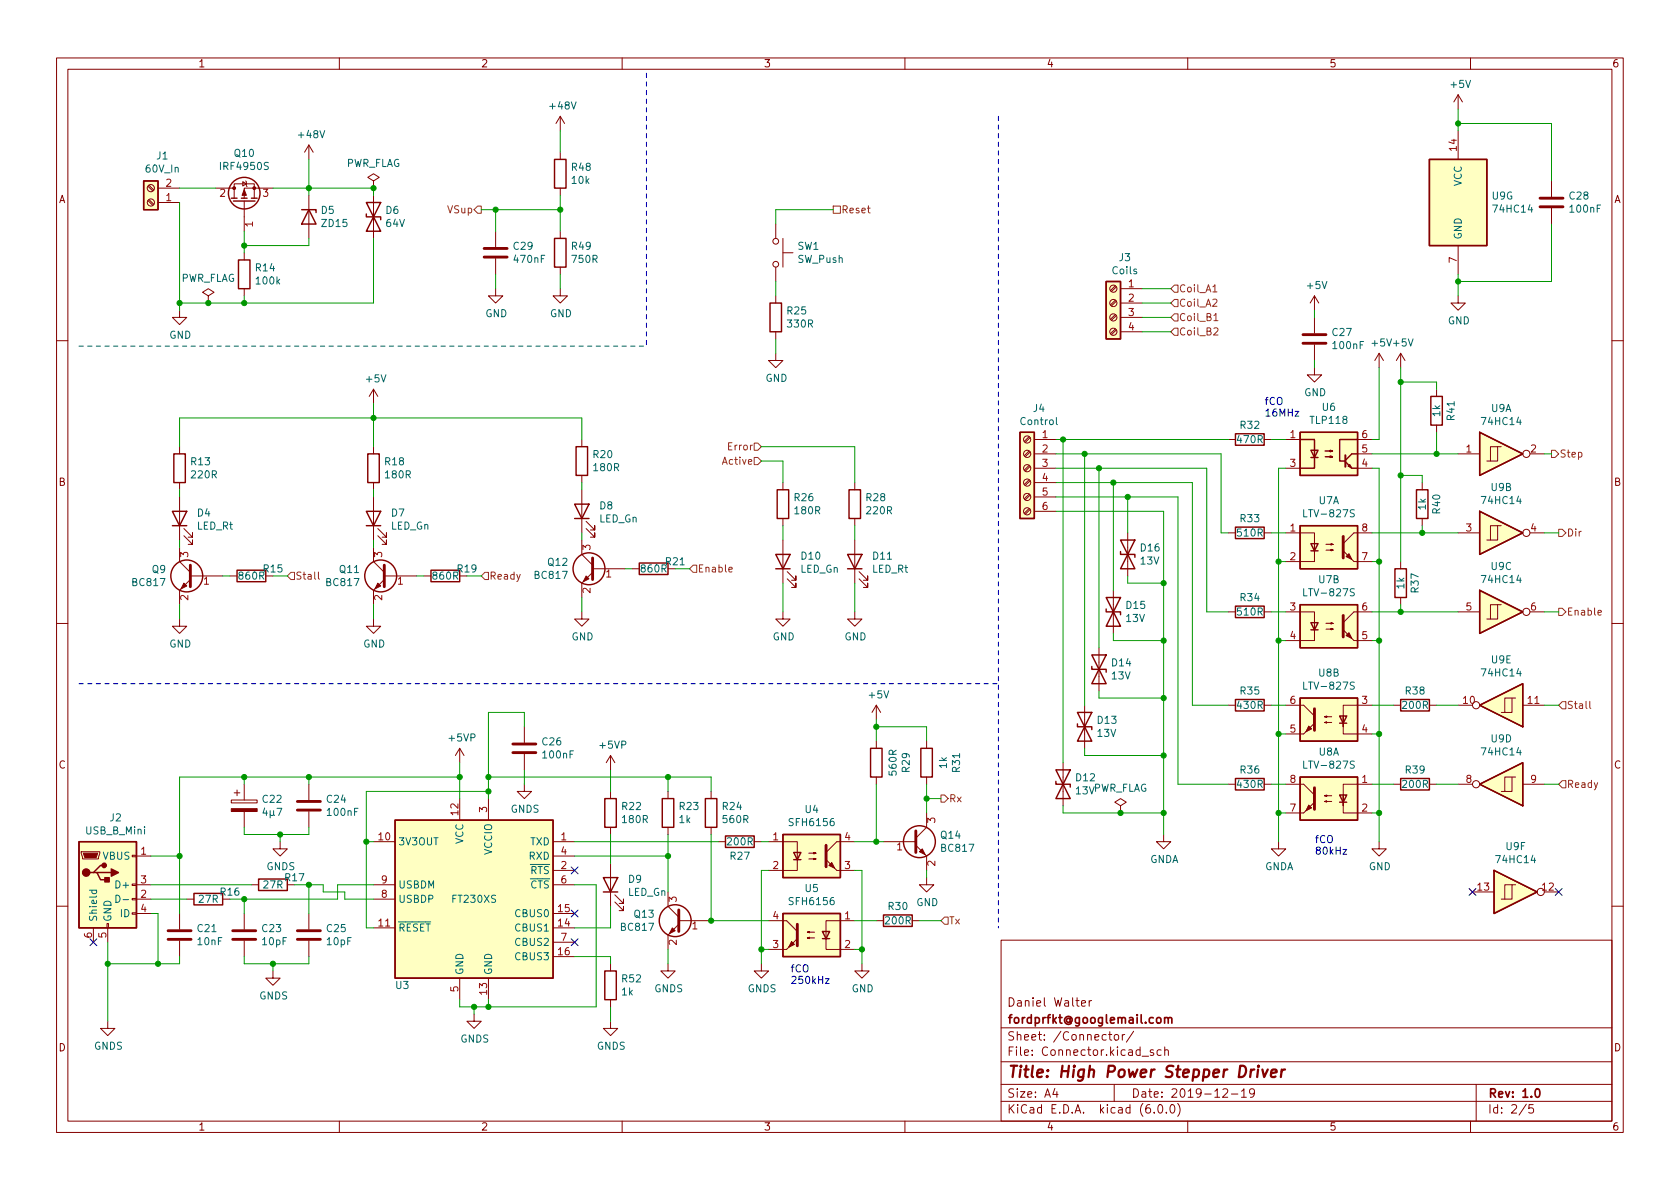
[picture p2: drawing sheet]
<svg xmlns="http://www.w3.org/2000/svg" width="297mm" height="210mm" viewBox="0 0 297 210" stroke-linecap="round" stroke-linejoin="round" font-family="sans-serif">
<g fill="none" stroke="#840000" stroke-width=".18">
<path d="M10 10.2h277v190.1h-277zM12 12.2h273v186.1h-273zM60 10.2v2M110 10.2v2M160 10.2v2M210 10.2v2M257.8 16.8l-.8 1.2M257.8 16.8v2.5M257.8 16.8l.8 1.2M260 10.2v2M26.2 32.9l.8 .9M26.2 35.5l.8 .8"/>
<path d="M26.3 32.8l.9 .8M26.3 35.3l.9 .8M27.9 35.8h3.8M27.9 33.3h3.8M38.1 33.3h3.3M41.4 35v-2.5h3.6v2.5M42.9 32.1l.7 .4-.7 .4zM43.2 35.6v5.3M43.4 32l.2 .1v.8l.1 .1M48.3 33.3h-5.1v1.7M54.6 25.6v2.6M54.6 34.5v7.7"/>
<path d="M54.6 25.6l-.8 1.3M54.6 25.6l.8 1.3M66 32l1.1-.6-1.1-.7-1 .7 1 .6v1.3M66 33.3h.1M66 34.5v7.7M99.1 20.6v2.5M99.1 26.9v1.3M99.1 33.3v1.2M99.1 20.6l-.8 1.2M99.1 20.6l.7 1.2M137.2 39.6v2.6M257.8 23.1v5.1"/>
<path d="M274.3 32v2.8M274.3 36.8v2.8M31.7 54.9v1.2h1.3l-1.3 1.3-1.2-1.3h1.2M36.8 52.3l1-.6-1-.7-1 .7 1 .6v1.3M36.8 53.6h.1M43.2 44.7v1.3M43.2 51v1.3M87.6 51v1.3h1.3l-1.3 1.3-1.2-1.3h1.2M87.6 40.9v2.8M87.6 45.7v2.8M99.1 51v1.3h1.2l-1.2 1.3-1.3-1.3h1.3M99.1 40.9v1.3"/>
<path d="M99.1 47.2v1.3M137.2 47.2v2.6M137.2 52.3v1.3M137.2 58.7v1.2M138.4 42.2v5M138.4 44.7h1.8M197.2 58.2l-.9 .8M197.2 55.6l-.9 .9M197.2 53.1l-.9 .8M197.2 50.5l-.9 .9M197.4 58.3l-.9 .9M197.4 55.8l-.9 .8"/>
<path d="M197.4 53.3l-.9 .8M197.4 50.7l-.9 .9M198.1 51h3.8M198.1 53.6h3.8M198.1 56.1h3.8M198.1 58.7h3.8M232.4 52.3l-.8 1.3M232.4 52.3v2.6M232.4 56.1v2.8M232.4 52.3l.8 1.3M257.8 52.3v1.3h1.3l-1.3 1.3-1.3-1.3h1.3M257.8 43.4v5.1"/>
<path d="M10 60.2h2M31.7 79v1.3M66 68.8l-.7 1.3M66 68.8v2.6M66 79v1.3M66 68.8l.8 1.3M102.9 77.7v1.3M137.2 62.5v1.2h1.2l-1.2 1.3-1.3-1.3h1.3M182 79.8l-.9 .8M182 77.2l-.9 .8M182.1 79.9l-.8 .9M182.1 77.4l-.8 .8"/>
<path d="M182.9 77.7h3.8M217.2 77.7h1.2M223.5 77.7h1.3M227.3 77.7h2.6M232.4 65v1.3h1.3l-1.3 1.3-1.3-1.3h1.3M232.4 61v2.7M240 77.7h2.6M243.8 62.5l-.7 1.2M243.8 62.5v2.5M243.8 62.5l.8 1.2M247.6 62.5l-.7 1.2M247.6 62.5v2.5"/>
<path d="M247.6 62.5l.8 1.2M254 68.8v1.3M254 75.2v1.2M264.8 79h-1.3v2.5M265.4 79h-.6v2.5h-1.9M285 60.2h2M31.7 85.3v1.3M31.7 87.9v7.6M31.7 96.8v2.5l2 1.9M32.5 94.7l1.5 1.6v-.8v.8h-.7M32.5 93.5l1.5 1.5v-.8v.8h-.7M66 85.3v1.3"/>
<path d="M66 87.9v7.6M66 96.8v2.5l1.9 1.9M66.8 94.7l1.5 1.6v-.8v.8h-.7M66.8 93.5l1.5 1.5v-.8v.8h-.7M102.9 95.5v2.5l1.9 1.9M102.9 84.1v1.2M102.9 86.6v7.6M103.6 93.5l1.6 1.5v-.8v.8h-.8M103.6 92.2l1.6 1.5v-.7v.7h-.8M138.4 85.3v1.3M138.4 91.7v1.3M138.4 95.5v7.6"/>
<path d="M151.1 85.3v1.3M151.1 91.7v1.3M151.1 95.5v7.6M182 89.9l-.9 .8M182 87.4l-.9 .8M182 84.8l-.9 .9M182 82.3l-.9 .8M182.1 90.1l-.8 .8M182.1 87.5l-.8 .9M182.1 85l-.8 .8M182.1 82.5l-.8 .8M182.9 82.8h3.8"/>
<path d="M182.9 80.3h3.8M182.9 85.3h3.8M182.9 87.9h3.8M182.9 90.4h3.8M199.4 94.2v7.6M217.2 94.2h1.2M223.5 94.2h1.3M227.3 94.2h5.1v3.8v-1.9M227.3 82.8h2.6M232.4 97.4v1.9h-5.1M234.4 97.3h1.3l-.4 .1v-.3l.4 .2M234.4 96.3h1.3l-.4 .1v-.3l.4 .2"/>
<path d="M239.4 99.3h3.2M240 82.8h2.6M240 80.3h2.6M242.6 94.2h-3.2l-1.9 1.9M247.6 99.3v1.3M251.5 85.3v1.3M251.5 91.7v1.3M257.8 80.3h3.8M257.8 94.2h3.8M264.8 93h-1.3v2.5M265.4 93h-.6v2.5h-1.9M270.5 80.3h2.5"/>
<path d="M270.5 94.2h2.5M10 110.2h2M31.7 109.5v1.2h1.3l-1.3 1.3-1.2-1.3h1.2M33.7 102.5l-2 1.9v2.5M33.7 101.8h5.7M40.6 101.8h1.3M66 109.5v1.2h1.3l-1.3 1.3-1.2-1.3h1.2M67.9 102.5l-1.9 1.9v2.5M67.9 101.8h5.8M74.9 101.8h1.3M102.9 108.2v1.3h1.2l-1.2 1.2-1.3-1.2h1.3M104.8 101.2l-1.9 1.9v2.6"/>
<path d="M104.8 100.6h5.7M111.8 100.6h1.2M118.1 100.6h1.3M138.4 108.2v1.3h1.3l-1.3 1.2-1.2-1.2h1.2M139.2 102.4l1.5 1.5v-.8v.8h-.7M139.2 101.1l1.5 1.5v-.8v.8h-.7M151.1 108.2v1.3h1.3l-1.3 1.2-1.2-1.2h1.2M151.9 102.4l1.5 1.5v-.8v.8h-.7M151.9 101.1l1.5 1.5v-.8v.8h-.7M194.3 114.5v7.7M196.8 104.4v7.6M217.2 108.2h1.2"/>
<path d="M223.5 108.2h1.3M227.3 108.2h5.1v3.8v-1.9M232.4 111.4v1.9h-5.1M234.4 111.2h1.3l-.4 .2v-.3l.4 .1M234.4 110.2h1.3l-.4 .2v-.3l.4 .1M239.4 113.3h3.2M242.6 108.2h-3.2l-1.9 1.9M247.6 105.7v1.2M257.8 108.2h3.8M264.8 106.9h-1.3v2.6M265.4 106.9h-.6v2.6h-1.9M270.5 108.2h2.5"/>
<path d="M285 110.2h2M41.9 139.7v1M43.2 138.7v2.8M54.6 138.7v2.8M81.3 132.3l-.8 1.3M81.3 132.3v2.6M81.3 132.3l.7 1.3M92.7 138.7v1.2h1.3l-1.3 1.3-1.3-1.3h1.3M92.7 128.5v2.8M92.7 133.3v2.8M107.9 133.6v2.5M107.9 139.9v1.3"/>
<path d="M107.9 133.6l-.7 1.3M107.9 133.6l.8 1.3M118.1 139.9v1.3M125.7 139.9v1.3M154.9 124.7v2.5M154.9 131.1v1.2M154.9 137.4v1.3M154.9 124.7l-.7 1.3M154.9 124.7l.8 1.3M163.8 131.1v1.2M163.8 137.4v1.3M188 134.9v7.6"/>
<path d="M191.8 124.7v7.6M217.2 124.7h1.2M217.2 138.7h1.2M223.5 124.7h1.3M223.5 138.7h1.3M227.3 124.7h3.2l1.9 1.9M227.3 138.7h3.2l1.9 1.9M227.3 129.8h3.2M234.2 127.8l.4-.2v.3l-.4-.1h1.3M234.2 126.7l.4-.1v.3l-.4-.2h1.3M237.5 127.9v1.9h5.1M242.6 138.7h-5.1v3.8v-1.9"/>
<path d="M242.6 124.7h-5.1v3.8v-1.9M246.4 124.7h1.2M246.4 138.7h1.2M252.7 124.7h1.3M252.7 138.7h1.3M257.8 124.7h2.5M257.8 138.7h2.5M267.3 123.4v2.6h-1.2M267.3 137.4v2.5h-1.2M268 123.4h-1.9v2.6h-.7M268 137.4h-1.9v2.5h-.7M269.2 124.7h3.8"/>
<path d="M269.2 138.7h3.8M14.4 150.6h3.3v.3l-.3 1h-2.8zM23.4 158.9h.7v.2h-.7zM23.4 156.3h.7v.3h-.7zM23.4 151.3h.7v.2h-.7zM24.1 151.4h2.6M24.1 156.5h2.6M24.1 159h2.6M33 159h1.3M40.9 141.5h4.6v.5h-4.6zM41.4 140.2h1M43.2 143.5v2.8"/>
<path d="M44.4 156.5h1.3M49.5 148.8v1.3h1.3l-1.3 1.3-1.2-1.3h1.2M50.8 156.5h1.3M54.6 143.5v2.8M66 148.8h3.8M66 156.5h3.8M66 159h3.8M81.3 141.2v3.8M86.4 141.2v3.8M97.8 148.8h3.8M97.8 153.9h3.8M97.8 151.4h3.8"/>
<path d="M97.8 156.5h3.8M107.9 146.3v1.3M107.9 152.6v7.7M108.7 159.5l1.5 1.5v-.7v.7h-.7M108.7 158.2l1.5 1.6v-.8v.8h-.7M118.1 146.3v1.3M118.1 157.7v2.6l1.9 1.9M125.7 146.3v1.3M127 148.8h1.3M133.3 148.8h1.3M135.9 148.8h5.1v3.3M141 152v1.9h-5.1"/>
<path d="M143 151.9h1.3l-.4 .1v-.2l.4 .1M143 150.9h1.3l-.4 .1v-.3l.4 .2M148 153.9h3.1M151.1 148.8h-3.1l-2 1.9M156.2 148.8h5.7M161.9 149.5l1.9 1.9v2.5M163.8 155.2v1.3h1.3l-1.3 1.2-1.2-1.2h1.2M163.8 143.8v2.5l-1.9 1.9M198.1 142.5l1-.6-1-.7-1 .7 1 .6v1.3M198.1 143.8h.1M205.7 147.6v1.2h1.3l-1.3 1.3-1.2-1.3h1.2M226.1 148.8v1.3h1.2l-1.2 1.3-1.3-1.3h1.3"/>
<path d="M227.3 143.8h3.2M234.2 141.7l.4-.1v.3l-.4-.2h1.3M234.2 140.7l.4-.1v.2l-.4-.1h1.3M237.5 141.9v1.9h5.1M243.8 148.8v1.3h1.3l-1.3 1.3-1.2-1.3h1.2M260.3 157.7h3.9M267.3 156.5h-1.2v2.5M268 156.5h-.7v2.5h-1.9M273 157.7h2.6M10 160.2h2M16.5 164.1v2.5M18.9 163.3h.3v.8h-.3z"/>
<path d="M19 164.1v2.5M23.4 161.4h.7v.3h-.7zM24.1 161.5h2.6M31.7 161.5v2.8M31.7 166.4v2.8M43.2 161.5v2.8M43.2 166.4v2.8M48.3 171.7v1.3h1.2l-1.2 1.2-1.3-1.2h1.3M54.6 161.5v2.8M54.6 166.4v2.8M66 164.1h3.8M81.3 173v3.8"/>
<path d="M83.8 179.3v1.3h1.3l-1.3 1.3-1.3-1.3h1.3M86.4 173v3.8M97.8 164.1h3.8M97.8 161.5h3.8M97.8 169.2h3.8M97.8 166.6h3.8M107.9 170.4v1.3M107.9 176.8v1.2M118.1 170.4v1.3h1.3l-1.3 1.3-1.3-1.3h1.3M120 163.4l-1.9 1.9v2.6M120 162.8h5.7M134.6 170.4v1.3h1.3l-1.3 1.3-1.3-1.3h1.3"/>
<path d="M135.9 162.8h3.2l1.9 1.9M135.9 167.9h3.2M142.7 165.9l.4-.2v.3l-.4-.1h1.3M142.7 164.8l.4-.1v.3l-.4-.2h1.3M146 166v1.9h5.1M151.1 162.8h-5.1v3.3M152.4 170.4v1.3h1.3l-1.3 1.3-1.3-1.3h1.3M154.9 162.8h1.3M161.3 162.8h1.3M177 166.3h108v32h-108zM191.2 177.4l.7-.1v-.3l-.5-.1-.2 .2 .1 .8h.6M192.6 176.9v1"/>
<path d="M193 176.9l-.3 .1-.1 .2M285 160.2h2M19 180.6v1.3h1.3l-1.3 1.2-1.2-1.2h1.2M60 198.3v2M107.9 180.6v1.3h1.3l-1.3 1.2-1.2-1.2h1.2M110 198.3v2M160 198.3v2M177 194.8h108M177 191.8h108M177 187.8h108M177 181.8h108M186.5 192.5l-.4 1h1"/>
<path d="M186.9 193v1M196 182.9h.6M196.2 182.4v1.3l.4 .2M197 191.8v3M197.1 183.1l.2-.2 .4 .2 .1 .5-.2 .3h-.3l-.2-.1zM198.4 182.9v1M198.9 182.9l-.3 .1-.2 .2M200.4 182.4l-1.3 1.9M201.9 186.8h1.2M203.9 185.7l-.3-.1-.2 .2v.3l.5 .1v.4h-.5M204.1 196.7v.1M204.9 195.4l.2-.1a.81 .81 0 0 1 .6 .7 .81 .81 0 0 1-.3 .8h-.2a.81 .81 0 0 1-.6-.6 .81 .81 0 0 1 .3-.8z"/>
<path d="M205.3 185.7l-.4-.1-.3 .3v.4l.1 .3h.6M205.9 185.8l.2-.2 .4 .1 .1 .9M205.9 185.1v1.5M206.2 196.7v.1M207.1 195.4l.1-.1a.81 .81 0 0 1 .6 .7 .81 .81 0 0 1-.3 .8h-.1a.81 .81 0 0 1-.6-.6 .81 .81 0 0 1 .3-.8zM208.2 195.1a1.72 1.72 0 0 1 0 2.3M210 198.3v2M216.2 192.7l.6-.2 .2 .2 .1 .3-1 1h1M217.7 193.5h1.2M219.5 193l.4-.5v1.5M219.5 194h.9M221.8 193.2l-.3 .3-.4-.1-.2-.2 .2-.6 .4-.1 .2 .2a.99 .99 0 0 1-.3 1.3h-.3"/>
<path d="M260 198.3v2M261 191.8v6.5M269.9 195.3l-1.3 1.9M271.1 195.3h-.7l-.1 .7 .2-.1 .5 .1 .2 .2-.1 .5-.2 .1-.6-.1"/>
<circle cx="26.7" cy="33.3" r=".63"/>
<circle cx="26.7" cy="35.8" r=".63"/>
<circle cx="137.2" cy="42.7" r=".51"/>
<circle cx="137.2" cy="46.7" r=".51"/>
<circle cx="196.8" cy="58.7" r=".63"/>
<circle cx="196.8" cy="51" r=".63"/>
<circle cx="196.8" cy="53.6" r=".63"/>
<circle cx="196.8" cy="56.1" r=".63"/>
<circle cx="181.6" cy="77.7" r=".63"/>
<circle cx="181.6" cy="80.3" r=".63"/>
<circle cx="181.6" cy="82.8" r=".63"/>
<circle cx="181.6" cy="90.4" r=".63"/>
<circle cx="181.6" cy="87.9" r=".63"/>
<circle cx="181.6" cy="85.3" r=".63"/>
<circle cx="269.9" cy="94.2" r=".63"/>
<circle cx="269.9" cy="80.3" r=".63"/>
<circle cx="269.9" cy="108.2" r=".63"/>
<circle cx="261" cy="124.7" r=".63"/>
<circle cx="261" cy="138.7" r=".63"/>
<circle cx="272.4" cy="157.7" r=".63"/>
</g>
<path d="M205.9 179.9v1M205.9 180.1l.2-.2 .4 .1 .1 .9M206.6 180.1l.2-.2 .3 .1 .1 .9M271.6 192.6l.2-.1a.82 .82 0 0 1 .6 .7 .82 .82 0 0 1-.3 .8h-.2a.81 .81 0 0 1-.6-.6 .81 .81 0 0 1 .3-.8z" fill="none" stroke="#840000" stroke-width=".3"/>
<path d="M222.4 189.1l-.1 1.4M222.5 188.5l-.1 .1 .1 .1 .1-.1-.1-.1v.2M223.2 189.1l.3 1.4 .7-1.4M224.7 189.8l1-.2v-.4l-.2-.1-.6 .1-.2 1 .2 .3 .6-.1M226.6 189.1l-.1 1.4M227.2 189.1l-.4 .1-.2 .3" fill="none" stroke="#840000" stroke-width=".4"/>
<g fill="#ffffc2" stroke="#ffffc2" stroke-width=".18">
<path d="M229.9 76.4h10.1v7.7h-10.1z"/>
<path d="M261.6 124.7l7.6-3.8v7.6z"/>
<path d="M195.6 49.8h2.5v10.1h-2.5z"/>
<path d="M261.6 138.7l7.6-3.8v7.6z"/>
<path d="M138.4 147.6h10.2v7.6h-10.2z"/>
<path d="M264.2 153.9l7.6 3.8-7.6 3.8z"/>
<path d="M229.9 137.4h10.1v7.6h-10.1z"/>
<path d="M261.6 76.4l7.6 3.9-7.6 3.8z"/>
<path d="M252.7 28.2h10.2v15.2h-10.2z"/>
<path d="M229.9 123.4h10.1v7.7h-10.1z"/>
<path d="M229.9 106.9h10.1v7.6h-10.1z"/>
<path d="M229.9 93h10.1v7.6h-10.1z"/>
<path d="M180.3 76.4h2.6v15.3h-2.6z"/>
<path d="M261.6 90.4l7.6 3.8-7.6 3.8z"/>
<path d="M261.6 104.4l7.6 3.8-7.6 3.8z"/>
<path d="M138.4 161.5h10.2v7.7h-10.2z"/>
<path d="M69.8 145h28v28h-28z"/>
<path d="M25.4 32h2.5v5.1h-2.5z"/>
<path d="M14 148.8h10.1v15.3h-10.1z"/>
</g>
<g fill="none" stroke="#840000" stroke-width=".25">
<path d="M25.4 32h2.5v5.1h-2.5zM40.9 35h1M41.3 35.6h3.8M42.7 35h1M44.4 35h1.1M53.3 37.1h2.6v.5M54.6 37.1l1.3 2.5h-2.6zM64.8 37.8v.5h2.5v.6M64.8 35.8l2.5 5.1h-2.5l2.5-5.1zM98 28.2h2.1v5.1h-2.1zM252.7 28.2h10.2v15.2h-10.2zM42.2 46h2v5h-2z"/>
<path d="M98 42.2h2.1v5h-2.1zM136.1 53.6h2.1v5.1h-2.1zM195.6 49.8h2.5v10.1h-2.5zM101.9 79h2v5.1h-2zM180.3 76.4h2.6v15.3h-2.6zM218.4 76.7h5.1v2h-5.1zM229.9 76.4h10.1v7.7h-10.1zM229.9 77.7h2.5v5.1h-2.5M231.8 79.6h1.2l-.6 1.3zM234.3 79.8h1.3l-.4 .1v-.3l.4 .2M240 77.7h-3.1v3.8h1M253 70.1h2v5.1h-2z"/>
<path d="M261.6 76.4l7.6 3.9-7.6 3.8zM30.5 90.4h2.5l-1.3 2.6zM30.5 93h2.5M30.7 80.3h2.1v5h-2.1zM64.8 90.4h2.5l-1.3 2.6zM64.8 93h2.5M65 80.3h2.1v5h-2.1zM101.6 89.1h2.5l-1.2 2.6zM101.6 91.7h2.5M113 99.6h5.1v2h-5.1zM137.2 98h2.5l-1.3 2.6zM137.4 86.6h2v5.1h-2z"/>
<path d="M149.9 98h2.5l-1.3 2.6zM150.1 86.6h2v5.1h-2zM198.1 97.5v.5h2.6v.5M198.1 95.5l2.6 5.1h-2.6l2.6-5.1zM218.4 93.2h5.1v2h-5.1zM229.9 93h10.1v7.6h-10.1zM231.8 96.1h1.2l-.6 1.3zM231.8 80.9h1.2M231.8 97.4h1.2M234.3 80.8h1.3l-.4 .1v-.3l.4 .2M237.9 81.7l1.1 1.1h1M238.4 82.4l.2-.2 .3 .5z"/>
<path d="M240 80.3h-1l-1.1 1.1M250.4 86.6h2.1v5.1h-2.1zM261.6 90.4l7.6 3.8-7.6 3.8zM41.9 100.8h5.1v2.1h-5.1zM76.2 100.8h5.1v2.1h-5.1zM137.2 100.6h2.5M149.9 100.6h2.5M193 117.9v.5h2.6v.5M193 115.8l2.6 5.1h-2.6l2.6-5.1zM195.6 107.7v.5h2.5v.5M195.6 105.7l2.5 5h-2.5l2.5-5zM218.4 107.2h5.1v2h-5.1z"/>
<path d="M229.9 106.9h10.1v7.6h-10.1zM231.8 110.1h1.2l-.6 1.3zM231.8 111.4h1.2M246.6 100.6h2.1v5.1h-2.1zM261.6 104.4l7.6 3.8-7.6 3.8zM153.9 132.3h2.1v5.1h-2.1zM162.8 132.3h2v5.1h-2zM186.7 138.2v.5h2.5v.5M186.7 136.1l2.5 5.1h-2.5l2.5-5.1zM190.5 128v.5h2.5v.5M190.5 126l2.5 5.1h-2.5l2.5-5.1zM218.4 137.7h5.1v2h-5.1z"/>
<path d="M218.4 123.7h5.1v2h-5.1zM229.9 137.4h10.1v7.6h-10.1zM229.9 123.4h10.1v7.7h-10.1zM236.9 126.6h1.2l-.6 1.3zM236.9 127.9h1.2M247.6 137.7h5.1v2h-5.1zM247.6 123.7h5.1v2h-5.1zM261.6 124.7l7.6-3.8v7.6zM261.6 138.7l7.6-3.8v7.6zM14 148.8h10.1v15.3h-10.1zM16.5 154.3h.6l.7 1.3h1.2M17.1 154.3h2.6"/>
<path d="M18.4 153h-.6l-1.3 1.3h-.6M34.3 158h5.1v2h-5.1zM45.7 155.4h5.1v2.1h-5.1zM69.8 145h28v28h-28zM106.7 155.2h2.5l-1.3 2.5zM106.7 157.7h2.5M106.9 141.2h2.1v5.1h-2.1zM117.1 141.2h2v5.1h-2zM124.7 141.2h2v5.1h-2zM128.3 147.8h5v2.1h-5zM138.4 147.6h10.2v7.6h-10.2zM140.3 150.7h1.3l-.6 1.3z"/>
<path d="M140.3 152h1.3M236.9 140.6h1.2l-.6 1.3zM236.9 141.9h1.2M264.2 153.9l7.6 3.8-7.6 3.8zM106.9 171.7h2.1v5.1h-2.1zM138.4 161.5h10.2v7.7h-10.2zM145.4 164.7h1.3l-.7 1.3zM145.4 166h1.3M156.2 161.8h5.1v2h-5.1z"/>
<circle cx="43.2" cy="34.2" r="2.79"/>
<circle cx="33" cy="101.8" r="2.82"/>
<circle cx="67.3" cy="101.8" r="2.82"/>
<circle cx="104.1" cy="100.6" r="2.82"/>
<circle cx="162.6" cy="148.8" r="2.82"/>
<circle cx="119.4" cy="162.8" r="2.82"/>
</g>
<path d="M237.9 80.5v2" fill="none" stroke="#840000" stroke-width=".36"/>
<g fill="#840000" stroke="#840000" stroke-width=".18">
<path d="M40.9 143h4.6v.5h-4.6z"/>
<path d="M146 152l2 1.9z"/>
<path d="M146.6 153l.5-.5 .5 1z"/>
<path d="M162.6 150.6l.5-.5 .5 1z"/>
<path d="M230.5 143.8l1.9-1.9z"/>
<path d="M231.4 142.4l.5 .5-1 .5z"/>
<path d="M230.5 129.8l1.9-1.9z"/>
<path d="M231.4 128.4l.5 .5-1 .5z"/>
<path d="M237.5 111.4l1.9 1.9z"/>
<path d="M238.5 111.9l.5 1-1-.5z"/>
<path d="M237.5 97.4l1.9 1.9z"/>
<path d="M238 98.4l.5-.5 .5 1z"/>
<path d="M66.8 103.1l.5 .5-1 .5z"/>
<path d="M103.6 101.8l.5 .6-1 .5z"/>
<path d="M32.5 103.1l.5 .5-1 .5z"/>
<path d="M139.1 167.9l1.9-1.9z"/>
<path d="M140 166.5l.5 .5-1.1 .5z"/>
<path d="M118.9 164.1l.5 .5-1 .5z"/>
<path d="M43.2 33.5l.4 1h-.8z"/>
<path d="M14.7 150.9h2.6l-.3 .7h-2z"/>
<circle cx="45" cy="33.3" r=".25"/>
<circle cx="41.4" cy="33.3" r=".25"/>
</g>
<g fill="none" stroke="#006464" stroke-width=".18">
<path d="M186.8 73.8v1.1l.2 .2M239.5 90.2l-.5-.1-.2 .2v.3l.5 .3 .2 .3-.3 .2-.5-.1M239.5 104.2l-.5-.1-.2 .1v.4l.5 .2 .2 .3-.3 .3-.5-.1M239.5 134.6h-.5l-.2 .1v.4l.5 .2 .2 .3-.3 .2h-.5M239.5 120.7l-.5-.1-.2 .1v.4l.5 .2 .2 .3-.3 .3-.5-.1M15.8 157.4h1.3M16.3 157.4l-.1 .4 .3 .2 .5-.1v-.5M20.5 158.3a.64 .64 0 0 1 .7 .6 .64 .64 0 0 1-.7 .7zM21.8 159.1h.9M46.8 142.9l-.3 .9h.8M47.1 143.4v.8M47.8 143.4v1.2"/>
<path d="M48.4 144l.2 .2M48.4 143.4l-.1 .7-.4 .1-.1-.2M49 142.9h.8l-.5 1.3"/>
</g>
<g fill="none" stroke="#840000" stroke-width=".51">
<path d="M272.3 36.6h4.1M272.3 35h4.1M85.6 45.5h4.1M85.6 43.9h4.1M230.4 59.2h4M230.4 60.7h4M33.7 99.9v3.9M67.9 99.9v3.9M104.8 98.7v3.8M237.5 94.9v3.8M237.5 108.8v3.8M90.7 133.1h4"/>
<path d="M90.7 131.6h4M232.4 139.3v3.8M232.4 125.3v3.9M52.6 143.3h4M52.6 141.7h4M146 149.5v3.8M161.9 146.9v3.8M29.7 166.1h4.1M29.7 164.6h4.1M41.1 166.1h4.1M41.1 164.6h4.1M52.6 166.1h4"/>
<path d="M52.6 164.6h4M120 160.9v3.8M141 163.4v3.9"/>
</g>
<g fill="#840000" stroke="#840000" stroke-width=".25">
<path d="M19.7 153.7l1.3 .6-1.3 .6z"/>
<path d="M18.5 155.2h.8v.8h-.8z"/>
<circle cx="15.2" cy="154.3" r=".63"/>
<circle cx="18.4" cy="153" r=".38"/>
</g>
<g fill="none" stroke="#725600" stroke-width=".18">
<path d="M84.5 36.4h.6v1.3h-.6l-.7-.6zM147.3 36.4h1.3v1.3h-1.3zM207 51l.6-.6h.7v1.3h-.7zM207 58.7l.6-.7h.7v1.3h-.7zM207.6 55.5h.7v1.3h-.7l-.6-.7zM207.6 53h.7v1.2h-.7l-.6-.6zM214.4 53l.5-.1 .3 .4-.8 .9h.8M214.4 51.6h.8M214.6 55.8l.4-.4v1.3M214.6 58.1l.5-.1 .3 .3-.8 .9h.8M214.6 56.7h.8M133.3 78.4h.7l.6 .6-.6 .6h-.7z"/>
<path d="M274.3 79.6h.7l.6 .7-.6 .6h-.7zM122.6 99.9h.6v1.3h-.6l-.7-.6zM133.3 80.9h.7l.6 .6-.6 .7h-.7zM275.6 93.6h.6l.7 .6-.7 .7h-.6zM51.4 101.2h.7v1.3h-.7l-.6-.7zM56.3 101.2v1l.2 .2M85.7 101.2h.7v1.3h-.7l-.6-.7zM128.9 100.7l.6-.1-.1-.2-.3-.1-.2 .2v.6h.5M275.6 107.6h.6l.7 .6-.7 .6h-.6zM282.5 108.3l.6-.1v-.2l-.4-.1-.2 .2 .1 .6h.5M276.2 124.1h.7v1.2h-.7l-.6-.6zM276.2 138h.7v1.3h-.7l-.6-.6z"/>
<path d="M281.1 124v1.1l.2 .2M166.4 140.6h.6l.6 .6-.6 .7h-.6zM167 162.2h.6v1.2h-.6l-.6-.6z"/>
</g>
<path d="M237.4 150.2h.7l-.7 .9h.7M145.9 173.1h.7l-.7 .8h.7" fill="none" stroke="#0000c2" stroke-width=".18"/>
<path d="M114.3 12.9v48.3M176.5 20.6v143.5M14 61.2h100.3M14 120.9h162.5" fill="none" stroke="#0000c2" stroke-width=".18" stroke-dasharray=".8 .8"/>
<g fill="none" stroke="#009600" stroke-width=".18">
<path d="M257.8 19.3v3.8M31.7 35.8v19.1M31.7 33.3h6.4M48.3 33.3h17.7v1.2M54.6 28.2v6.3M85.1 37.1h14M87.6 37.1v3.8M99.1 23.1v3.8M99.1 34.5v6.4M147.3 37.1h-10.1v2.5M257.8 21.8h16.5v10.2M274.3 39.6v10.2h-16.5"/>
<path d="M43.2 40.9v3.8M43.2 52.3v1.3M54.6 42.2v1.2h-11.4M66 42.2v11.4h-34.3M87.6 48.5v2.5M99.1 48.5v2.5M137.2 49.8v2.5M137.2 59.9v2.6M201.9 51h5.1M201.9 53.6h5.1M201.9 56.1h5.1M201.9 58.7h5.1"/>
<path d="M232.4 54.9v1.2M257.8 48.5v3.8M66 71.4v7.6M102.9 77.7v-3.8h-71.2v5.1M134.6 79h16.5v6.3M186.7 77.7h30.5M188 77.7v57.2M224.8 77.7h2.5M232.4 63.7v1.3M243.8 65v12.7h-1.2M247.6 65v34.3M247.6 67.6h6.4v1.2"/>
<path d="M254 76.4v3.9M31.7 86.6v1.3M31.7 95.5v1.3M66 86.6v1.3M66 95.5v1.3M102.9 85.3v1.3M102.9 94.2v1.3M134.6 81.5h3.8v3.8M138.4 93v2.5M151.1 93v2.5M186.7 90.4h19v57.2M186.7 87.9h21.6v50.8h8.9"/>
<path d="M186.7 85.3h24.1v39.4h6.4M186.7 82.8h26.7v25.4h3.8M186.7 80.3h29.2v13.9h1.3M191.8 80.3v44.4M194.3 82.8v31.7M196.8 85.3v19.1M199.4 87.9v6.3M224.8 94.2h2.5M226.1 99.3h1.2M227.3 82.8h-1.2v66M242.6 82.8h1.2v66M242.6 99.3h1.2"/>
<path d="M242.6 94.2h15.2M242.6 80.3h15.2M247.6 84.1h3.9v1.2M251.5 93v1.2M273 94.2h2.6M273 80.3h1.3M31.7 106.9v2.6M39.4 101.8h1.2M48.3 101.8h2.5M66 106.9v2.6M73.7 101.8h1.2M82.5 101.8h2.6"/>
<path d="M102.9 105.7v2.5M110.5 100.6h1.3M119.4 100.6h2.5M138.4 103.1v5.1M151.1 103.1v5.1M196.8 112v1.3h8.9M199.4 101.8v1.3h6.3M224.8 108.2h2.5M226.1 113.3h1.2M242.6 113.3h1.2M242.6 108.2h15.2M247.6 106.9v1.3"/>
<path d="M273 108.2h2.6M43.2 137.4v1.3M54.6 137.4v1.3M81.3 137.4h-49.6v24.1M81.3 134.9v6.3M86.4 137.4h39.3v2.5M86.4 139.9h-21.6v24.2h1.2M92.7 128.5v-2.5h-6.3v15.2M92.7 136.1v2.6M107.9 136.1v3.8M118.1 137.4v2.5M154.9 127.2v3.9"/>
<path d="M154.9 138.7v10.1M154.9 128.5h8.9v2.6M163.8 138.7v5.1M191.8 132.3v1.3h13.9M194.3 122.2v1.2h11.4M224.8 138.7h2.5M224.8 124.7h2.5M226.1 129.8h1.2M242.6 129.8h1.2M242.6 138.7h3.8M242.6 124.7h3.8M254 138.7h3.8"/>
<path d="M254 124.7h3.8M273 138.7h2.6M273 124.7h2.6M26.7 151.4h5M26.7 156.5h17.7M26.7 159h6.3M43.2 146.3v1.3h11.4v-1.3M43.2 159v2.5M49.5 147.6v1.2M52.1 156.5h5v1.2h3.9v1.3h5M54.6 156.5v5M64.8 148.8h1.2"/>
<path d="M66 156.5h-6.3v2.5h-19.1M101.6 148.8h25.4M101.6 156.5h3.8v21.5h-24.1v-1.2M101.6 151.4h16.5M107.9 147.6v5M118.1 147.6v10.1M125.7 147.6v15.2h10.2M134.6 148.8h1.3M135.9 153.9h-1.3v16.5M151.1 148.8h5.1M151.1 153.9h1.3v16.5M163.8 153.9v1.3"/>
<path d="M163.8 141.2h2.6M188 142.5v1.3h17.7M226.1 143.8h1.2M242.6 143.8h1.2M19 166.6v14M26.7 161.5h1.2v8.9M31.7 169.2v1.2h-12.7M43.2 169.2v1.2h11.4v-1.2M48.3 170.4v1.3M83.8 178v1.3M86.4 176.8v1.2M101.6 169.2h6.3v1.2"/>
<path d="M107.9 160.3v3.8h-6.3M107.9 178v2.6M118.1 167.9v2.5M134.6 167.9h1.3M151.1 162.8h3.8M151.1 167.9h1.3M162.6 162.8h3.8"/>
</g>
<path d="M101 153.3l1.2 1.2M102.2 153.3l-1.2 1.2M259.7 157.1l1.3 1.2M261 157.1l-1.3 1.2M275 157.1l1.2 1.2M276.2 157.1l-1.2 1.2M15.9 166l1.2 1.2M17.1 166l-1.2 1.2M101 160.9l1.2 1.2M101 166l1.2 1.2M102.2 160.9l-1.2 1.2M102.2 166l-1.2 1.2" fill="none" stroke="#000084" stroke-width=".18"/>
<g fill="#009600" stroke="#009600" stroke-width=".18">
<circle cx="194.3" cy="82.8" r=".46"/>
<circle cx="191.8" cy="80.3" r=".46"/>
<circle cx="188" cy="77.7" r=".46"/>
<circle cx="154.9" cy="128.5" r=".46"/>
<circle cx="205.7" cy="133.6" r=".46"/>
<circle cx="163.8" cy="141.2" r=".46"/>
<circle cx="198.1" cy="143.8" r=".46"/>
<circle cx="205.7" cy="143.8" r=".46"/>
<circle cx="257.8" cy="21.8" r=".46"/>
<circle cx="257.8" cy="49.8" r=".46"/>
<circle cx="247.6" cy="67.6" r=".46"/>
<circle cx="196.8" cy="85.3" r=".46"/>
<circle cx="199.4" cy="87.9" r=".46"/>
<circle cx="205.7" cy="123.4" r=".46"/>
<circle cx="205.7" cy="113.3" r=".46"/>
<circle cx="205.7" cy="103.1" r=".46"/>
<circle cx="226.1" cy="143.8" r=".46"/>
<circle cx="226.1" cy="129.8" r=".46"/>
<circle cx="226.1" cy="113.3" r=".46"/>
<circle cx="243.8" cy="129.8" r=".46"/>
<circle cx="243.8" cy="143.8" r=".46"/>
<circle cx="243.8" cy="99.3" r=".46"/>
<circle cx="251.5" cy="94.2" r=".46"/>
<circle cx="247.6" cy="108.2" r=".46"/>
<circle cx="243.8" cy="113.3" r=".46"/>
<circle cx="247.6" cy="84.1" r=".46"/>
<circle cx="226.1" cy="99.3" r=".46"/>
<circle cx="254" cy="80.3" r=".46"/>
<circle cx="154.9" cy="148.8" r=".46"/>
<circle cx="125.7" cy="162.8" r=".46"/>
<circle cx="83.8" cy="178" r=".46"/>
<circle cx="86.4" cy="178" r=".46"/>
<circle cx="152.4" cy="167.9" r=".46"/>
<circle cx="118.1" cy="151.4" r=".46"/>
<circle cx="118.1" cy="137.4" r=".46"/>
<circle cx="134.6" cy="167.9" r=".46"/>
<circle cx="64.8" cy="148.8" r=".46"/>
<circle cx="54.6" cy="137.4" r=".46"/>
<circle cx="43.2" cy="137.4" r=".46"/>
<circle cx="86.4" cy="139.9" r=".46"/>
<circle cx="86.4" cy="137.4" r=".46"/>
<circle cx="81.3" cy="137.4" r=".46"/>
<circle cx="36.8" cy="53.6" r=".46"/>
<circle cx="66" cy="73.9" r=".46"/>
<circle cx="49.5" cy="147.6" r=".46"/>
<circle cx="54.6" cy="156.5" r=".46"/>
<circle cx="99.1" cy="37.1" r=".46"/>
<circle cx="66" cy="33.3" r=".46"/>
<circle cx="87.6" cy="37.1" r=".46"/>
<circle cx="54.6" cy="33.3" r=".46"/>
<circle cx="31.7" cy="53.6" r=".46"/>
<circle cx="43.2" cy="53.6" r=".46"/>
<circle cx="48.3" cy="170.4" r=".46"/>
<circle cx="27.9" cy="170.4" r=".46"/>
<circle cx="31.7" cy="151.4" r=".46"/>
<circle cx="19" cy="170.4" r=".46"/>
<circle cx="43.2" cy="159" r=".46"/>
<circle cx="43.2" cy="43.4" r=".46"/>
</g>
<text font-size="2.8" fill="#840000" x="178" y="190.6">Title: High Power Stepper Driver</text>
<g font-size="2.1" fill="#840000">
<text x="178" y="178">Daniel Walter</text>
<text x="178" y="184">Sheet: /Connector/</text>
<text x="178" y="181">fordprfkt@googlemail.com</text>
<text x="178" y="186.7">File: Connector.kicad_sch</text>
<text x="178" y="196.9">KiCad E.D.A. kicad (6.0.0)</text>
<text x="178" y="194.1">Size: A4</text>
<text x="200" y="194.1">Date: 2019-12-19</text>
<text x="263" y="194.1">Rev: 1.0</text>
<text x="263" y="196.9">Id: 2/5</text>
</g>
<g font-size="1.8" fill="#840000">
<text x="35" y="11.9">1</text>
<text x="85" y="11.9">2</text>
<text x="135" y="11.9">3</text>
<text x="185" y="11.9">4</text>
<text x="235" y="11.9">5</text>
<text x="285" y="11.9">6</text>
<text x="10.3" y="35.9">A</text>
<text x="285.3" y="35.9">A</text>
<text x="10.3" y="85.9">B</text>
<text x="285.3" y="85.9">B</text>
<text x="10.3" y="135.9">C</text>
<text x="285.3" y="135.9">C</text>
<text x="10.3" y="185.9">D</text>
<text x="285.3" y="185.9">D</text>
<text x="35" y="199.9">1</text>
<text x="85" y="199.9">2</text>
<text x="135" y="199.9">3</text>
<text x="185" y="199.9">4</text>
<text x="235" y="199.9">5</text>
<text x="285" y="199.9">6</text>
</g>
<g font-size="1.8" fill="#006464">
<text x="256.6" y="15.5">+5V</text>
<text x="97.4" y="19.3">+48V</text>
<text x="27.7" y="28.2">J1</text>
<text x="41.5" y="27.7">Q10</text>
<text x="52.9" y="24.4">+48V</text>
<text x="61.1" y="29.5">PWR_FLAG</text>
<text x="25.9" y="30.5">60V_In</text>
<text x="39.2" y="30">IRF4950S</text>
<text x="101.1" y="30.2">R48</text>
<text x="101.2" y="32.5">10k</text>
<text x="258.4" y="32.9" transform="rotate(-90 258.4 32.9)">VCC</text>
<text x="263.8" y="35.3">U9G</text>
<text x="277.5" y="35.3">C28</text>
<text x="56.8" y="37.8">D5</text>
<text x="57" y="40.1">ZD15</text>
<text x="68.2" y="37.8">D6</text>
<text x="68.3" y="40.1">64V</text>
<text x="264.2" y="37.6">74HC14</text>
<text x="277.7" y="37.6">100nF</text>
<text x="45.3" y="48">R14</text>
<text x="90.9" y="44.2">C29</text>
<text x="91" y="46.5">470nF</text>
<text x="101.1" y="44.2">R49</text>
<text x="101.3" y="46.5">750R</text>
<text x="141" y="44.2">SW1</text>
<text x="141" y="46.5">SW_Push</text>
<text x="197.9" y="46.2">J3</text>
<text x="258.4" y="42.4" transform="rotate(-90 258.4 42.4)">GND</text>
<text x="31.9" y="49.8">PWR_FLAG</text>
<text x="45.4" y="50.3">100k</text>
<text x="196.7" y="48.5">Coils</text>
<text x="231.2" y="51.1">+5V</text>
<text x="29.9" y="59.9">GND</text>
<text x="85.8" y="56.1">GND</text>
<text x="97.2" y="56.1">GND</text>
<text x="139.2" y="55.6">R25</text>
<text x="139.4" y="57.9">330R</text>
<text x="235.6" y="59.4">C27</text>
<text x="256" y="57.3">GND</text>
<text x="235.8" y="61.7">100nF</text>
<text x="242.6" y="61.3">+5V +5V</text>
<text x="64.8" y="67.6">+5V</text>
<text x="135.3" y="67.5">GND</text>
<text x="230.6" y="70">GND</text>
<text x="180.5" y="75.2">Control</text>
<text x="182.7" y="72.8">J4</text>
<text x="219.4" y="75.8">R32</text>
<text x="231.8" y="74.9">TLP118</text>
<text x="233.8" y="72.6">U6</text>
<text x="254.6" y="73.6" transform="rotate(-90 254.6 73.6)">1k</text>
<text x="257.2" y="74.3" transform="rotate(-90 257.2 74.3)">R41</text>
<text x="262.2" y="75.2">74HC14</text>
<text x="263.7" y="72.8">U9A</text>
<text x="33.8" y="82.3">R13</text>
<text x="68.1" y="82.3">R18</text>
<text x="105" y="81">R20</text>
<text x="105.1" y="83.3">180R</text>
<text x="218.9" y="78.4">470R</text>
<text x="33.9" y="84.6">220R</text>
<text x="68.2" y="84.6">180R</text>
<text x="140.5" y="88.6">R26</text>
<text x="153.2" y="88.6">R28</text>
<text x="233.2" y="89.1">U7A</text>
<text x="262.2" y="89.1">74HC14</text>
<text x="263.7" y="86.8">U9B</text>
<text x="34.8" y="93.6">LED_Rt</text>
<text x="34.9" y="91.3">D4</text>
<text x="69" y="93.6">LED_Gn</text>
<text x="69.2" y="91.3">D7</text>
<text x="105.9" y="92.4">LED_Gn</text>
<text x="106.1" y="90.1">D8</text>
<text x="140.6" y="90.9">180R</text>
<text x="153.3" y="90.9">220R</text>
<text x="218.9" y="94.9">510R</text>
<text x="219.4" y="92.3">R33</text>
<text x="230.9" y="91.5">LTV-827S</text>
<text x="252.1" y="90.1" transform="rotate(-90 252.1 90.1)">1k</text>
<text x="254.6" y="90.8" transform="rotate(-90 254.6 90.8)">R40</text>
<text x="26.9" y="101.3">Q9</text>
<text x="46.6" y="101.2">R15</text>
<text x="60.1" y="101.3">Q11</text>
<text x="80.9" y="101.2">R19</text>
<text x="96.9" y="100">Q12</text>
<text x="113.5" y="101.2">860R</text>
<text x="117.8" y="99.9">R21</text>
<text x="141.4" y="101.3">LED_Gn</text>
<text x="141.7" y="99">D10</text>
<text x="154.2" y="101.3">LED_Rt</text>
<text x="154.4" y="99">D11</text>
<text x="201.7" y="99.8">13V</text>
<text x="201.7" y="97.5">D16</text>
<text x="263.7" y="100.8">U9C</text>
<text x="23.5" y="103.6">BC817</text>
<text x="42.3" y="102.5">860R</text>
<text x="57.8" y="103.6">BC817</text>
<text x="76.6" y="102.5">860R</text>
<text x="94.6" y="102.4">BC817</text>
<text x="199.2" y="107.7">D15</text>
<text x="219.4" y="106.3">R34</text>
<text x="230.9" y="105.4">LTV-827S</text>
<text x="233.2" y="103.1">U7B</text>
<text x="248.3" y="104.1" transform="rotate(-90 248.3 104.1)">1k</text>
<text x="250.8" y="104.7" transform="rotate(-90 250.8 104.7)">R37</text>
<text x="262.2" y="103.1">74HC14</text>
<text x="101" y="113.2">GND</text>
<text x="136.6" y="113.2">GND</text>
<text x="149.3" y="113.2">GND</text>
<text x="199.1" y="110">13V</text>
<text x="218.9" y="108.8">510R</text>
<text x="29.9" y="114.5">GND</text>
<text x="64.2" y="114.5">GND</text>
<text x="196.6" y="117.8">D14</text>
<text x="233.2" y="119.6">U8B</text>
<text x="262.2" y="119.6">74HC14</text>
<text x="263.7" y="117.3">U9E</text>
<text x="153.7" y="123.5">+5V</text>
<text x="196.6" y="120.1">13V</text>
<text x="218.9" y="125.3">430R</text>
<text x="219.4" y="122.8">R35</text>
<text x="230.9" y="121.9">LTV-827S</text>
<text x="248.1" y="125.3">200R</text>
<text x="248.6" y="122.8">R38</text>
<text x="79.5" y="131.1">+5VP</text>
<text x="95.9" y="131.8">C26</text>
<text x="194.1" y="130.3">13V</text>
<text x="194.1" y="128">D13</text>
<text x="263.7" y="131.3">U9D</text>
<text x="96.1" y="134.1">100nF</text>
<text x="106.1" y="132.4">+5VP</text>
<text x="158.5" y="137" transform="rotate(-90 158.5 137)">560R</text>
<text x="160.8" y="136.5" transform="rotate(-90 160.8 136.5)">R29</text>
<text x="167.4" y="135.9" transform="rotate(-90 167.4 135.9)">1k</text>
<text x="169.7" y="136.5" transform="rotate(-90 169.7 136.5)">R31</text>
<text x="219.4" y="136.8">R36</text>
<text x="230.9" y="135.9">LTV-827S</text>
<text x="233.2" y="133.6">U8A</text>
<text x="248.6" y="136.8">R39</text>
<text x="262.2" y="133.6">74HC14</text>
<text x="46.5" y="142">C22</text>
<text x="57.8" y="142">C24</text>
<text x="90.3" y="143.7">GNDS</text>
<text x="110" y="143.2">R22</text>
<text x="120.2" y="143.2">R23</text>
<text x="127.8" y="143.2">R24</text>
<text x="142.4" y="143.8">U4</text>
<text x="190.3" y="140.5">13V</text>
<text x="190.3" y="138.1">D12</text>
<text x="193.2" y="140">PWR_FLAG</text>
<text x="218.9" y="139.3">430R</text>
<text x="248.1" y="139.3">200R</text>
<text x="15.2" y="147.5">USB_B_Mini</text>
<text x="19.5" y="145.2">J2</text>
<text x="58" y="144.3">100nF</text>
<text x="70.4" y="149.5">3V3OUT</text>
<text x="81.9" y="149.3" transform="rotate(-90 81.9 149.3)">VCC</text>
<text x="93.7" y="149.5">TXD</text>
<text x="110.1" y="145.5">180R</text>
<text x="120.1" y="145.5">1k</text>
<text x="127.9" y="145.5">560R</text>
<text x="128.7" y="149.5">200R</text>
<text x="139.8" y="146.1">SFH6156</text>
<text x="166.4" y="148.3">Q14</text>
<text x="18.2" y="152">VBUS</text>
<text x="47.1" y="153.9">GNDS</text>
<text x="50.4" y="155.8">R17</text>
<text x="87" y="151.1" transform="rotate(-90 87 151.1)">VCCIO</text>
<text x="92.4" y="154.6">~{RTS}</text>
<text x="93.5" y="152">RXD</text>
<text x="129.2" y="152">R27</text>
<text x="166.5" y="150.6">BC817</text>
<text x="203.3" y="152.6">GNDA</text>
<text x="223.6" y="153.9">GNDA</text>
<text x="242" y="153.9">GND</text>
<text x="264.7" y="152.6">74HC14</text>
<text x="266.3" y="150.3">U9F</text>
<text x="20.8" y="157.1">D+</text>
<text x="35.2" y="159.6">27R</text>
<text x="39" y="158.4">R16</text>
<text x="46.6" y="157.1">27R</text>
<text x="70.4" y="159.6">USBDP</text>
<text x="70.4" y="157.1">USBDM</text>
<text x="80.1" y="159.6">FT230XS</text>
<text x="92.4" y="157.1">~{CTS}</text>
<text x="111" y="158.4">LED_Gn</text>
<text x="111.1" y="156.1">D9</text>
<text x="139.8" y="160">SFH6156</text>
<text x="142.4" y="157.7">U5</text>
<text x="157.1" y="160.9">R30</text>
<text x="162" y="160.2">GND</text>
<text x="17.1" y="163.1" transform="rotate(-90 17.1 163.1)">Shield</text>
<text x="19.7" y="163.1" transform="rotate(-90 19.7 163.1)">GND</text>
<text x="21.3" y="162.2">ID</text>
<text x="35" y="164.8">C21</text>
<text x="35" y="167.1">10nF</text>
<text x="46.4" y="164.8">C23</text>
<text x="46.4" y="167.1">10pF</text>
<text x="57.8" y="164.8">C25</text>
<text x="57.9" y="167.1">10pF</text>
<text x="70.4" y="164.7">~{RESET}</text>
<text x="91.3" y="164.7">CBUS1</text>
<text x="91.3" y="162.2">CBUS0</text>
<text x="91.3" y="167.3">CBUS2</text>
<text x="109.9" y="164.6">BC817</text>
<text x="112.2" y="162.3">Q13</text>
<text x="156.6" y="163.4">200R</text>
<text x="81.9" y="172.5" transform="rotate(-90 81.9 172.5)">GND</text>
<text x="87" y="172.5" transform="rotate(-90 87 172.5)">GND</text>
<text x="91.3" y="169.8">CBUS3</text>
<text x="110" y="173.7">R52</text>
<text x="45.8" y="176.7">GNDS</text>
<text x="70" y="174.9">U3</text>
<text x="109.9" y="176">1k</text>
<text x="115.7" y="175.5">GNDS</text>
<text x="132.2" y="175.5">GNDS</text>
<text x="150.6" y="175.5">GND</text>
<text x="16.6" y="185.6">GNDS</text>
<text x="81.4" y="184.3">GNDS</text>
<text x="105.5" y="185.6">GNDS</text>
</g>
<g font-size="1.8" fill="#a90000">
<text x="257.6" y="26.6" transform="rotate(-90 257.6 26.6)">14</text>
<text x="29.4" y="35.6">1</text>
<text x="29.4" y="33">2</text>
<text x="38.9" y="34.8">2</text>
<text x="46.5" y="34.8">3</text>
<text x="44.7" y="40.1" transform="rotate(-90 44.7 40.1)">1</text>
<text x="257.6" y="46.5" transform="rotate(-90 257.6 46.5)">7</text>
<text x="199.5" y="50.8">1</text>
<text x="199.5" y="53.3">2</text>
<text x="199.5" y="55.9">3</text>
<text x="199.5" y="58.4">4</text>
<text x="184.3" y="77.5">1</text>
<text x="228.1" y="77.5">1</text>
<text x="240.8" y="77.5">6</text>
<text x="184.3" y="80">2</text>
<text x="184.3" y="82.5">3</text>
<text x="228.1" y="82.5">3</text>
<text x="240.8" y="82.5">4</text>
<text x="240.8" y="80">5</text>
<text x="259.2" y="80">1</text>
<text x="270.7" y="80">2</text>
<text x="184.3" y="85.1">4</text>
<text x="184.3" y="87.6">5</text>
<text x="184.3" y="90.2">6</text>
<text x="228.1" y="94">1</text>
<text x="240.8" y="94">8</text>
<text x="259.2" y="94">3</text>
<text x="270.7" y="94">4</text>
<text x="33.3" y="98.5" transform="rotate(-90 33.3 98.5)">3</text>
<text x="67.6" y="98.5" transform="rotate(-90 67.6 98.5)">3</text>
<text x="104.4" y="97.3" transform="rotate(-90 104.4 97.3)">3</text>
<text x="228.1" y="99.1">2</text>
<text x="240.8" y="99.1">7</text>
<text x="33.3" y="106.2" transform="rotate(-90 33.3 106.2)">2</text>
<text x="36" y="103.4">1</text>
<text x="67.6" y="106.2" transform="rotate(-90 67.6 106.2)">2</text>
<text x="70.3" y="103.4">1</text>
<text x="104.4" y="104.9" transform="rotate(-90 104.4 104.9)">2</text>
<text x="107.1" y="102.1">1</text>
<text x="228.1" y="107.9">3</text>
<text x="240.8" y="107.9">6</text>
<text x="259.2" y="107.9">5</text>
<text x="270.7" y="107.9">6</text>
<text x="228.1" y="113">4</text>
<text x="240.8" y="113">5</text>
<text x="228.1" y="124.5">6</text>
<text x="240.8" y="124.5">3</text>
<text x="258.7" y="124.5">10</text>
<text x="270.2" y="124.5">11</text>
<text x="228.1" y="129.5">5</text>
<text x="240.8" y="129.5">4</text>
<text x="86.1" y="143.6" transform="rotate(-90 86.1 143.6)">3</text>
<text x="228.1" y="143.5">7</text>
<text x="228.1" y="138.4">8</text>
<text x="240.8" y="138.4">1</text>
<text x="240.8" y="143.5">2</text>
<text x="259.2" y="138.4">8</text>
<text x="270.7" y="138.4">9</text>
<text x="67" y="148.6">10</text>
<text x="81" y="144.1" transform="rotate(-90 81 144.1)">12</text>
<text x="99.2" y="148.6">1</text>
<text x="136.7" y="148.6">1</text>
<text x="149.4" y="148.6">4</text>
<text x="165.4" y="145.5" transform="rotate(-90 165.4 145.5)">3</text>
<text x="24.9" y="151.1">1</text>
<text x="99.2" y="153.7">2</text>
<text x="99.2" y="151.1">4</text>
<text x="136.7" y="153.7">2</text>
<text x="149.4" y="153.7">3</text>
<text x="158.6" y="150.4">1</text>
<text x="165.4" y="153.1" transform="rotate(-90 165.4 153.1)">2</text>
<text x="24.9" y="158.7">2</text>
<text x="24.9" y="156.2">3</text>
<text x="24.9" y="161.3">4</text>
<text x="67.5" y="158.7">8</text>
<text x="67.5" y="156.2">9</text>
<text x="98.7" y="161.3">15</text>
<text x="99.2" y="156.2">6</text>
<text x="119.6" y="159.5" transform="rotate(-90 119.6 159.5)">3</text>
<text x="261.3" y="157.5">13</text>
<text x="272.7" y="157.5">12</text>
<text x="16.3" y="165.8" transform="rotate(-90 16.3 165.8)">6</text>
<text x="18.8" y="165.8" transform="rotate(-90 18.8 165.8)">5</text>
<text x="67" y="163.8">11</text>
<text x="98.7" y="163.8">14</text>
<text x="99.2" y="166.4">7</text>
<text x="119.6" y="167.1" transform="rotate(-90 119.6 167.1)">2</text>
<text x="122.4" y="164.3">1</text>
<text x="136.7" y="167.6">3</text>
<text x="136.7" y="162.6">4</text>
<text x="149.4" y="162.6">1</text>
<text x="149.4" y="167.6">2</text>
<text x="98.7" y="168.9">16</text>
<text x="81" y="175.4" transform="rotate(-90 81 175.4)">5</text>
<text x="86.1" y="175.9" transform="rotate(-90 86.1 175.9)">13</text>
</g>
<g font-size="1.8" fill="#725600">
<text x="79.2" y="37.7">VSup</text>
<text x="148.7" y="37.7">Reset</text>
<text x="208.4" y="51.7">Coil_A1</text>
<text x="208.4" y="56.8">Coil_B1</text>
<text x="208.4" y="54.2">Coil_A2</text>
<text x="208.4" y="59.3">Coil_B2</text>
<text x="127.9" y="82.2">Active</text>
<text x="128.9" y="79.6">Error</text>
<text x="275.7" y="80.9">Step</text>
<text x="277" y="94.9">Dir</text>
<text x="123.3" y="101.2">Enable</text>
<text x="52.2" y="102.5">Stall</text>
<text x="86.5" y="102.5">Ready</text>
<text x="277" y="108.8">Enable</text>
<text x="277" y="125.3">Stall</text>
<text x="167.7" y="141.9">Rx</text>
<text x="277" y="139.3">Ready</text>
<text x="167.7" y="163.4">Tx</text>
</g>
<g font-size="1.8" fill="#0000c2">
<text x="223.5" y="71.6">fCO</text>
<text x="223.5" y="73.6">16MHz</text>
<text x="232.4" y="149.1">fCO</text>
<text x="232.4" y="151.1">80kHz</text>
<text x="139.7" y="171.9">fCO</text>
<text x="139.7" y="174">250kHz</text>
</g>
</svg>
